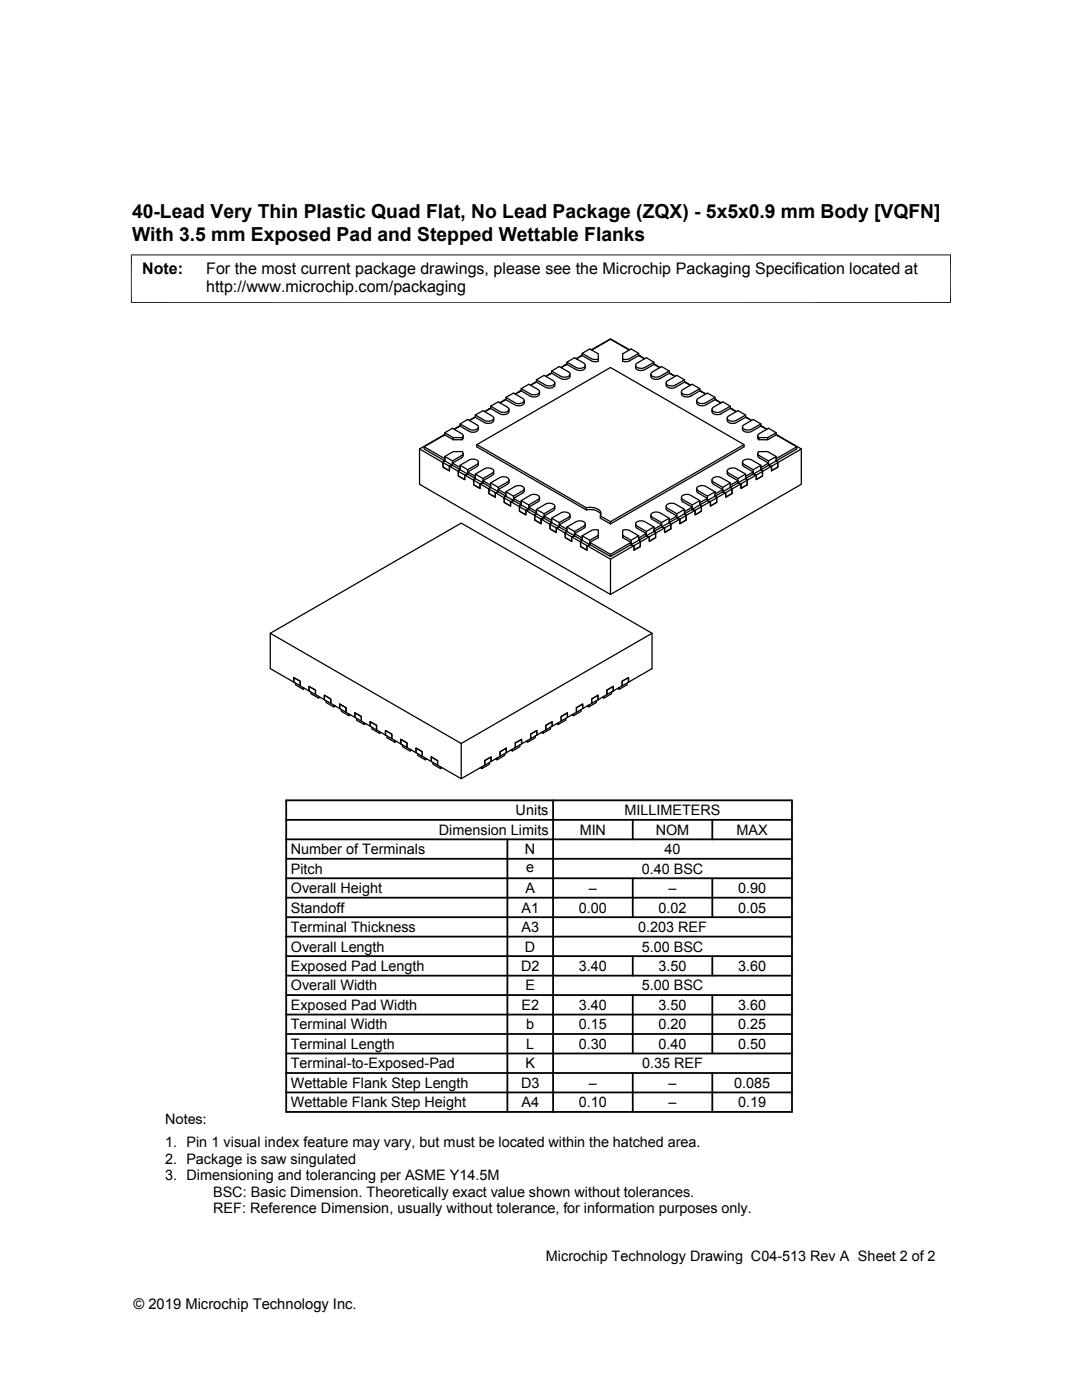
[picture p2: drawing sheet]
<svg xmlns="http://www.w3.org/2000/svg" width="216mm" height="279mm" viewBox="0 0 216 279" stroke-linecap="round" stroke-linejoin="round" font-family="sans-serif">
<g fill="none" stroke="#000" stroke-width=".25">
<path d="M100.6 79.9h.1M100.6 79.9l-.9 .5M100.9 79.8l-1.1 .6M100.9 79.8l1.9 1a1.28 1.28 0 0 0 1.8-.4v-.5M100.9 79.3l1.9 1.1a1.48 1.48 0 0 0 1.8-.3v-.3l-.3-.3-1.8-1.1-1.6 .9v.5M100.9 79.7l-.3 .2M103.7 78.1v.1M103.7 78.1l-.9 .5M104 78l-1.2 .7M104 77.6l1.8 1a1.32 1.32 0 0 0 1.8-.4l-.3-.5-1.8-1-1.5 .9v.4M104 77.9l-.3 .2M104 78l2 1.1a1.23 1.23 0 0 0 1.7-.5v-.4"/>
<path d="M106.7 76.3v.1M106.7 76.3l-.9 .6M107 76.2l-1.1 .7M107 76.2l1.9 1.1a1.29 1.29 0 0 0 1.8-.4v-.5M107 75.8l1.9 1.1a1.49 1.49 0 0 0 1.8-.3v-.3l-.3-.3-1.8-1.1-1.6 .9v.4M107 76.2l-.3 .1M109.7 74.6l.1 .1M109.7 74.6l-.8 .5M110.1 74.5l-1.2 .6M110.1 74.5l1.8 1a1.29 1.29 0 0 0 1.8-.4v-.4M110.1 74l1.8 1.1a1.32 1.32 0 0 0 1.8-.5l-.1-.3-2-1.1-1.5 .8v.5M110.1 74.4l-.4 .2"/>
<path d="M112.8 72.8l-.9 .5M112.8 72.8v.1M113.1 72.7l-1.1 .7M113.1 72.3l1.9 1a1.5 1.5 0 0 0 1.8-.3v-.2l-.3-.3-1.9-1.1-1.5 .9v.4M113.1 72.7l1.9 1.1a1.28 1.28 0 0 0 1.8-.5v-.4M113.1 72.6l-.3 .2M115.8 71.1l-.8 .5M115.8 71.1h.1M116.2 71l-1.2 .6M116.2 70.5l1.5-.9 1.7 1v1.5l-.8 .1-.6-.2-1.8-1zM116.2 70.5l2 1.1 .5 .2 .7-.2M116.2 70.9l-.4 .2"/>
<path d="M118 69.8l3.8-2.2 3.8 2.2M124.2 70.6l1.7-1 1.5 .9v.5l-1.9 1.1-.8 .1-.5-.1zM125.5 69.9l-3.7-2.2-3.7 2.2M127.4 70.5l-1.9 1.1-.6 .2-.7-.2M127.4 70.9l.4 .2M127.4 71l1.2 .6M127.8 71.1l.9 .5M127.8 71.1h.1M130.5 72.7l-1.8 1.1a1.27 1.27 0 0 1-1.9-.5v-.4M130.5 72.3l-1.8 1a1.56 1.56 0 0 1-1.8-.2l-.1-.3 .3-.3 1.9-1.1 1.5 .9v.4M130.5 72.6l.3 .2M130.5 72.7l1.1 .7"/>
<path d="M130.8 72.8l.9 .5M130.8 72.8v.1M133.5 74.5l1.2 .6M133.5 74l-1.8 1.1a1.51 1.51 0 0 1-1.8-.3v-.3l.3-.3 1.8-1 1.5 .8v.5M133.5 74.4l.4 .2M133.5 74.5l-1.9 1.1a1.21 1.21 0 0 1-1.7-.5v-.4M133.9 74.6v.1M133.9 74.6l.9 .5M136.6 76.2l1.1 .7M136.6 76.2l-2 1.2a1.21 1.21 0 0 1-1.7-.5v-.5M136.6 75.8l-1.8 1.1a1.35 1.35 0 0 1-1.9-.4l.2-.4 2-1.2 1.5 .9v.4M136.6 76.2l.3 .1"/>
<path d="M136.9 76.3l.9 .6M136.9 76.3v.1M139.6 78l1.2 .7M139.6 78l-2 1.1a1.21 1.21 0 0 1-1.6-.5v-.4M139.6 77.6l-1.8 1a1.16 1.16 0 0 1-1.8-.5l.3-.4 1.8-1 1.5 .9v.4M139.6 77.9l.4 .2M140 78.1l.8 .5M140 78.1v.1M142.7 79.8l1.1 .6M142.7 79.8l-1.9 1a1.26 1.26 0 0 1-1.8-.4v-.5M142.7 79.3l-1.9 1.1a1.24 1.24 0 0 1-1.8-.5l.2-.3 2-1.2 1.5 .9v.5M142.7 79.7l.3 .2"/>
<path d="M143 79.9l.9 .5M143 79.9h.1M83.7 89.6v7l38.1 22v-7M84.6 89.2l4.2 2.3v.5l-4.2-2.4zM88.4 86.9v.1M88.4 86.9l-4.7 2.7 4.7 2.7M88.4 92.3v.9l1.3 .8M88.4 92.3l1.3 .7v1M88.8 86.8l1.6 1h1.8l.2-.4v-.4M88.8 86.8l-4.2 2.4M88.8 86.8v-.4l1.5-.9 1.8 1a.46 .46 0 0 1 .1 .8M88.8 92l-.4 .3"/>
<path d="M88.8 91.1l1.5 .9v.9l-1.5-.9zM88.8 86.7l-.4 .2M88.8 91.1l1.6-1h1.8l.1 .1a.46 .46 0 0 1-.2 .7l-1.8 1.1M88.8 86.4l1.6 .9M89.7 93l1.8 1.1M89.7 93v1M90.3 92.9l-.6 .1M90.3 92.4l1.5 .9v.4l-1.5-.8zM91.5 94.1v.9l1.2 .7v-.9M91.5 94.1l1.2 .7v.9l-1.2-.7zM91.5 85.1v.1M91.5 85.1l-.9 .5"/>
<path d="M91.8 85l-1.1 .7M91.8 84.6l1.8 1a1.3 1.3 0 0 0 1.9-.4l-.2-.3-2-1.2-1.5 .9v.4M91.8 84.9l-.3 .2M91.8 92.9l1.5 .8v.9l-1.5-.9zM91.8 92.9l1.8-1.1a1.42 1.42 0 0 1 1.9 .4l-.2 .4-2 1.1M91.8 93.7l-.3 .4M91.8 85l2 1.2a1.21 1.21 0 0 0 1.7-.6v-.4M92.2 87.3h-1.8v.5M92.2 87.3v.5M92.4 90.5v.6l-.2 .2-1.9 1.1M92.7 94.8l1.8 1M93.2 94.7l-.5 .1"/>
<path d="M93.3 94.6l-.1 .1M93.3 94.2l1.5 .9v.4l-1.5-.9zM94.5 95.8l1.3 .8v.9l-1.3-.7zM94.5 83.4v.1M94.5 83.4l-.9 .5M94.5 95.8v1l1.3 .7v-.9M94.8 83.3l-1.1 .6M94.8 83.3l1.9 1a1.27 1.27 0 0 0 1.8-.4v-.4M94.8 82.8l1.9 1.1a1.47 1.47 0 0 0 1.8-.3v-.3l-.3-.3-1.8-1-1.6 .8v.5M94.8 94.6l1.9-1a1.54 1.54 0 0 1 1.8 .2v.3l-.3 .3-1.8 1.1M94.8 94.6l1.6 .9v.9l-1.6-.9zM94.8 83.2l-.3 .2"/>
<path d="M94.8 95.5l-.3 .3M95.1 88.7l21.9 12.6v.5M95.5 92.2l-.1 .6-.1 .2-2 1.2M95.8 96.6l1.8 1M96.4 96.4l-.6 .2M96.4 95.9l1.5 .9v.5l-1.5-.9zM97.6 97.6v.9l1.2 .7v-.9M97.6 97.6l1.2 .7M97.6 81.6v.1M97.6 81.6l-.9 .5M97.7 97.4l-.1 .2M97.7 97.4l.2-.1v-.9l1.5 .9v.8l-.1 .1"/>
<path d="M97.7 97.4l.2-.1 1.5 .8-.1 .1M97.9 81.5l-1.1 .7M97.9 81.5l1.8 1.1a1.27 1.27 0 0 0 1.9-.5v-.4M97.9 81.1l1.8 1a1.23 1.23 0 0 0 1.9-.4l-.2-.4-2-1.1-1.5 .9v.4M97.9 81.4l-.3 .2M97.9 96.4l1.8-1.1a1.33 1.33 0 0 1 1.8 .4l-.1 .4-2 1.2M98.5 94v.6l-.2 .2-1.9 1.1M98.8 98.3l1.8 1.1M99.3 98.2l-.5 .1M99.4 97.7l1.5 .9v.4l-1.5-.9zM100.6 99.4l1.3 .7v.9M100.6 99.4v.9l1.3 .7"/>
<path d="M100.9 98.1l1.9-1a1.4 1.4 0 0 1 1.8 .3l-.2 .5-1.9 1.1M100.9 98.1l1.6 .9v.9l-1.6-.9zM100.9 99l-.3 .4M101.6 95.8l-.1 .5-.1 .2-2 1.2M102.5 99.9l-.6 .2M102.5 99.5l1.5 .8v.5l-1.5-.9zM104 99.9l1.8-1.1a1.48 1.48 0 0 1 1.8 .3v.3l-.3 .3-1.8 1.1M104.6 97.5l-.1 .8-2 1.2M107.7 99.3l-.1 .5-.1 .3-2 1.1M136 99.3v.5l.2 .3 1.9 1.1M139 97.5l.1 .8 2.1 1.2M139.6 99.9l-1.8-1.1a1.51 1.51 0 0 0-1.8 .3v.3l.3 .3 1.8 1.1"/>
<path d="M141.3 100l.5 .1M142.1 95.8v.5l.2 .3 1.9 1.1M142.7 98.6l1.5-.9v.4l-1.5 .9zM142.7 98.1l-1.9-1a1.47 1.47 0 0 0-1.8 .3v.3l.3 .3 1.9 1M142.9 99.1l-.2-.1-1.5 .9 .1 .1M142.9 99.1l-.2-.1v-.9l-1.5 .9v.9l.1 .1M142.9 99.1l.1 .3M143 99.4l-1.2 .7M143 99.4v.9M144.2 97.3l1.5-.9v.9l-1.5 .8zM144.2 98.1l.6 .2M144.8 98.3v.9l1.3-.7"/>
<path d="M144.8 98.3l1.3-.7v.9M144.8 98.3l-1.8 1.1M145.1 94v.6l.2 .2 2 1.1M145.7 81.5l1.2 .7M145.7 81.1l-1.8 1a1.48 1.48 0 0 1-1.8-.2v-.3l.3-.3 1.8-1.1 1.5 .9v.4M145.7 96.8l1.6-.9v.5l-1.6 .9zM145.7 81.4l.4 .2M145.7 81.5l-2 1.2a1.09 1.09 0 0 1-1.6-1M145.7 97.3l.4 .3M145.7 96.4l-1.8-1.1a1.34 1.34 0 0 0-1.8 .4l.1 .4 2 1.2M146.1 81.6v.1M146.1 97.6v.9"/>
<path d="M146.1 81.6l.8 .5M148.1 92.2l.1 .6 .2 .2 1.9 1.2M148.5 88.7l-26.7 15.4v.5M148.8 83.3l-2 1.1a1.21 1.21 0 0 1-1.7-.5v-.4M148.8 83.3l1.1 .6M148.8 82.8l-1.9 1.1a1.39 1.39 0 0 1-1.8-.4l.2-.4 2-1.1 1.5 .8v.5M148.8 95.1l1.5-.9v.4l-1.5 .9zM148.8 83.2l.3 .2M148.8 94.6l-1.9-1a1.52 1.52 0 0 0-1.8 .2v.3l.3 .3 1.9 1.1M148.9 95.6l-.1-.1-1.5 .9 .1 .1M148.9 95.6l-.1-.1v-.9l-1.5 .9v.9l.1 .1M148.9 95.6l.2 .2v1l-1.3 .7v-.9l-.4-.1"/>
<path d="M149.1 83.4l.9 .5M149.1 83.4v.1M151.2 87v.5l.2 .3h1.8M151.2 90.5v.5l.2 .3 2 1.1M151.8 85l1.2 .7M151.8 84.6l-1.8 1a1.34 1.34 0 0 1-1.8-.3l.1-.4 2-1.2 1.5 .9v.4M151.8 85l-1.8 1.1a1.27 1.27 0 0 1-1.9-.5v-.4M151.8 84.9l.3 .2M151.8 93.3l1.6-.9v.5l-1.6 .8zM151.8 92.9l-1.8-1.1a1.5 1.5 0 0 0-1.8 .3v.3l.3 .3 1.8 1M152 93.8l-.2-.1-1.5 .9 .2 .1M152 93.8l-.2-.1v-.8l-1.5 .8v.9l.2 .1"/>
<path d="M152 93.8l.1 .2v1l-1.2 .7v-.9l-.4-.1M152.1 85.1l.9 .5M152.1 85.1v.1M153.2 87.3h-1.8v.5M153.4 92l1.5-.9v.9l-1.5 .9zM153.4 92.9l.5 .1M154.9 86.8v-.4l-1.5-.9-2.1 1.2-.1 .3 .2 .3M154.9 86.4l-1.7 .9v.5M154.9 86.7l.3 .2M154.9 91.5l4.1-2.3v.4l-4.1 2.4zM154.9 86.8l4.1 2.4M154.9 91.1l-1.7-1h-1.8a.46 .46 0 0 0 .1 .8l1.9 1.1"/>
<path d="M154.9 86.8l-1.7 1M154.9 92l.3 .3M155.2 86.9v.1M155.2 92.3v.9l-1.3 .8v-1M155.2 92.3l-9.1 5.3M155.2 86.9l4.7 2.7-4.7 2.7M159.9 89.6v7l-38.1 22M101.9 100.1l1.8 1M101.9 100.1v.9M103.7 101.1v.9l1.2 .7v-.8M103.7 101.1l1.2 .8M103.8 100.9l.2-.1 1.5 .9h-.2"/>
<path d="M103.8 100.9l-.1 .2M103.8 100.9l.2-.1v-.9l1.5 .9v.9h-.2M104.9 101.9l1.8 1M105.3 101.7l-.4 .2M105.5 101.2l1.5 .9v.4l-1.5-.8zM106.7 102.9l1.3 .7v.9l-1.3-.7zM106.7 102.9v.9l1.3 .7v-.9M107 101.7l1.9-1.1a1.42 1.42 0 0 1 1.8 .4l-.2 .4-1.9 1.1M107 101.7l1.6 .8v.9l-1.6-.9zM107 102.5l-.3 .4M108 103.6l1.7 1M108.6 103.4l-.6 .2"/>
<path d="M108.6 103l1.5 .9v.4l-1.5-.9zM109.7 104.6v.9l1.3 .8v-.9M109.7 104.6l1.3 .8M109.9 104.4l-.2 .2M109.9 104.4l.2-.1v-.9l1.5 .9v.9l-.2 .1M109.9 104.4l.2-.1 1.5 .9-.2 .1M110.1 103.4l1.8-1a1.5 1.5 0 0 1 1.8 .2v.3l-.3 .4-1.8 1M110.7 101v.6l-.2 .2-1.9 1.2M111 105.4l1.8 1M111.4 105.3l-.4 .1M111.6 104.7l1.5 .9v.5l-1.5-.9zM112.8 106.4l1.3 .7v.9"/>
<path d="M112.8 106.4v.9l1.3 .7M113.1 105.2l1.9-1.1a1.36 1.36 0 0 1 1.8 .4l-.2 .4-2 1.2M113.1 105.2l1.5 .9v.8l-1.5-.8zM113.1 106.1l-.3 .3M113.7 102.8v.6l-.1 .2-2 1.1M114.1 107.1v.9M114.1 107.1l1.7 1.1M114.6 106.5l1.6 .9v.4l-1.6-.9zM114.6 106.9l-.5 .2M115.8 108.2l1.3 .7M115.8 108.2v.9l1.3 .7v-.9M116 107.9l.2-.1 1.5 .9-.2 .1"/>
<path d="M116 107.9l-.2 .3M116.2 106.9l2-1.1 .5-.1 .7 .1v1.5l-1.7 .9M116.2 106.9v.9l-.2 .1M116.2 106.9l1.5 .9v.9v-.5l4.1 2.4M116.8 104.6v.5l-.2 .2-2 1.2M117 101.3a2.97 2.97 0 0 1 2.8 .7l.1 .4-.1 1 2 1.2 26.7-15.4v-.5l-26.7-15.4-26.7 15.4v.5l21.9 12.6M117 101.8a2.57 2.57 0 0 1 2.9 .9M117.1 108.9l4.7 2.7 4.7-2.7M117.5 108.8l-.4 .1M117.5 108.8l.2-.1 4.1 2.4M119.4 106.8l-1.7 1M119.8 103l2 1.1"/>
<path d="M121.8 110.6l4.1-2.4v.5l-4.1 2.4zM124.2 106.8v-1l.8-.1 .6 .2 1.8 1M125.9 108.7l.6 .2M125.9 107.8l1.5-.9v.9l-1.5 .9zM125.9 107.8l-1.7-1v.5l1.7 .9M126.8 104.6l.2 .7 2 1.2M127.4 107.4l1.6-.9v.4l-1.6 .9zM127.4 107.8l.4 .4M127.8 108.2v.9l-1.3 .7v-.9M129.1 107l.5 .1M129.6 107.1v.9l1.2-.7M129.9 102.8l.1 .8 2 1.1"/>
<path d="M130.5 105.2l-1.8-1.1a1.51 1.51 0 0 0-1.9 .3l.1 .3 .2 .3 1.9 1.1M130.5 105.6l1.5-.9v.5l-1.5 .9zM130.7 106.2l-.2-.1-1.5 .8 .1 .1M130.7 106.2l-.2-.1v-.9l-1.5 .9v.8l.1 .1M130.7 106.2l.1 .1v1M132 105.2l.6 .2M132 104.3l1.5-.9v.9l-1.5 .9zM132.6 105.4v.9l1.3-.8M132.6 105.4l-6.1 3.5M132.6 105.4l1.3-.8v.9M132.9 101v.6l.2 .3 2 1.1M133.5 103.9l1.6-.9v.4l-1.6 .9z"/>
<path d="M133.5 104.3l.4 .3M133.5 103.4l-1.8-1a1.23 1.23 0 0 0-1.8 .4l.3 .5 1.8 1M133.9 104.6v.9M135.2 103.5l.5 .1M135.7 103.6l-1.8 1M136.6 101.7l-1.8-1.1a1.52 1.52 0 0 0-1.9 .3v.3l.3 .3 1.9 1M136.6 102.1l1.5-.9v.5l-1.5 .8zM136.8 102.6l-.2-.1-1.5 .9 .1 .1M136.8 102.6l-.2-.1v-.8l-1.5 .8v.9l.1 .1M136.8 102.6l.1 .3M136.9 102.9v.9l-1.2 .7v-.9M136.9 102.9l-1.2 .7"/>
<path d="M138.1 101.7l.6 .2M138.1 100.8l1.5-.9v.9l-1.5 .9zM138.7 101.9v.8l1.3-.7M138.7 101.9l-1.8 1M138.7 101.9l1.3-.8v.9M139.6 100.3l1.6-.8v.4l-1.6 .9zM139.6 100.8l.4 .3M140 101.1v.9M141.8 100.1v.9l1.2-.7M141.8 100.1l-1.8 1M53.9 126.4l38.1-22 38.1 22v7l-4.7 2.7M58.6 135.2v.9l-4.7-2.7v-7l38.1 22v7"/>
<path d="M58.6 135.2l1.3 .8v.9M58.6 135.2v.9l1.3 .8M59 136.3v.4l1.5 .9M59.9 136.9l1.8 1v-.9M60.5 137.2v.4M60.8 137.4l-.3 .2M61.7 137l1.2 .7v.9M61.7 137v.9l1.2 .7M62 138.1v.3l1.5 .9v-.3M62.9 138.6l1.8 1.1M63.8 139.1l-.3 .2M64.7 139.7v-1l1.3 .8v.9"/>
<path d="M64.7 139.7l1.3 .7M65.1 139.8v.4l1.5 .9v-.4M118.1 139.5l1.2-.8v1l-1.2 .7zM119 139.8v.4l-1.5 .9v-.4M119.3 139.7v-1l-1.2 .8v.9l-1.8 1M120.2 139.1l.3 .2M121.1 137.7l1.3-.7v.9M121.1 137.7v.9l-1.8 1.1M121.1 137.7v.9l1.3-.7M122 138.1v.3l-1.5 .9v-.3M123.3 137.4l.3 .2M124.1 136l1.3-.8v.9l-1.3 .8z"/>
<path d="M125.1 136.3v.4l-1.5 .9v-.4M125.4 136.1v-.9l-1.3 .8v.9l-1.7 1M130.1 126.4l-38.1 22M66 140.4l1.8 1v-.9l1.2 .7v1M66.9 140.9l-.3 .2M67.8 140.5l1.2 .7v1l-1.2-.8zM68.1 141.6v.4l1.5 .8v-.3M69 142.2l1.8 1M69.9 142.7l-.3 .1M70.8 143.2v-.9l1.3 .7v.9M70.8 143.2l1.3 .7M71.1 143.4v.3l1.6 .9v-.3"/>
<path d="M72.1 143.9l1.8 1v-.9M73 144.4l-.3 .2M73.9 144l1.2 .8v.9M73.9 144v.9l1.2 .8M74.2 145.1v.4l1.5 .8v-.3M75.1 145.7l1.8 1M76 146.2l-.3 .1M76.9 146.7v-.9l1.3 .7v.9M76.9 146.7l1.3 .7M77.2 146.9v.3l1.6 .9v-.3M78.2 147.4l1.8 1.1v-.9l1.2 .7v.9M79.1 147.9l-.3 .2"/>
<path d="M80 147.6l1.2 .7v.9l-1.2-.7zM80.3 148.6v.4l1.5 .9v-.4M81.2 149.2l1.8 1v-.9l1.3 .7v.9M82.1 149.7l-.3 .2M83 149.3l1.3 .7v.9l-1.3-.7zM83.3 150.4v.3l1.6 .9v-.3M84.3 150.9l1.8 1.1v-.9M85.2 151.4l-.3 .2M86.1 151.1l1.2 .7v.9M86.1 151.1v.9l1.2 .7M86.4 152.2v.3l1.5 .9v-.4M87.3 152.7l4.7 2.7 4.7-2.7"/>
<path d="M88.2 153.2l-.3 .2M95.8 153.2l.3 .2M97.7 152.2v.3l-1.6 .9v-.4M98 152v-.9l-1.3 .7v.9M98.9 151.4l.3 .2M99.8 150l1.2-.7v.9l-1.2 .7zM100.7 150.4v.3l-1.5 .9v-.3M101 150.2v-.9l-1.2 .7v.9l-3.1 1.8M101.9 149.7l.3 .2M103.8 148.6v.4l-1.6 .9v-.4M104.1 148.5v-.9l-1.3 .7v.9M105 147.9l.3 .2"/>
<path d="M105.9 146.5l1.2-.7v.9l-1.2 .7zM106.8 146.9v.3l-1.5 .9v-.3M107.1 146.7v-.9l-1.2 .7v.9l-4.9 2.8M108 146.2l.3 .1M108.9 145.7l-1.8 1M109.9 145.1v.4l-1.6 .8v-.3M110.2 144.9l-1.3 .8M110.2 144.9v-.9l-1.3 .8v.9M111.1 144.4l.3 .2M112 143l1.2-.7v.9l-1.2 .7zM112.9 143.4v.3l-1.5 .9v-.3M113.2 143.2v-.9l-1.2 .7v.9l-1.8 1"/>
<path d="M114.1 142.7l.3 .1M115 142.2l-1.8 1M116 141.6v.4l-1.6 .8v-.3M116.3 141.4v-.9l-1.3 .7v1M116.3 141.4l-1.3 .8M117.2 140.9l.3 .2"/>
</g>
<path d="M26.1 50.9h163.7M26.2 50.8v9.7M189.7 50.8v9.7M26.1 60.4h163.7" fill="none" stroke="#000" stroke-width=".2"/>
<g fill="none" stroke="#000" stroke-width=".36">
<path d="M57.1 159.7h100.9v62.2h-100.9zM110.4 159.7v62.2M57.1 179.2h100.9M57.1 175.3h100.9M57.1 171.4h100.9M57.1 167.5h100.9M57.1 163.6h100.9M101.2 167.5v54.4M126.3 163.6v3.9M126.3 175.3v7.7M142.1 163.6v3.9M142.1 175.3v7.7"/>
<path d="M57.1 190.8h100.9M57.1 186.9h100.9M57.1 183h100.9M57.1 198.6h100.9M57.1 194.7h100.9M126.3 190.8v3.9M126.3 198.6v11.6M142.1 190.8v3.9M142.1 198.6v11.6M57.1 206.4h100.9M57.1 214.1h100.9M57.1 202.5h100.9"/>
<path d="M57.1 210.2h100.9M57.1 218h100.9M126.3 214.1v7.8M142.1 214.1v7.8"/>
</g>
<g font-size="3.9">
<text x="26.4" y="43.5">40-Lead Very Thin Plastic Quad Flat, No Lead Package (ZQX) - 5x5x0.9 mm Body [VQFN]</text>
<text x="26.4" y="48">With 3.5 mm Exposed Pad and Stepped Wettable Flanks</text>
</g>
<g font-size="3.2">
<text x="28.4" y="54.6">Note:</text>
<text x="41.1" y="58.3">http://www.microchip.com/packaging</text>
<text x="41.1" y="54.6">For the most current package drawings, please see the Microchip Packaging Specification located at</text>
</g>
<g font-size="2.9">
<text x="87.6" y="166.6">Dimension Limits</text>
<text x="102.9" y="162.7">Units</text>
<text x="115.7" y="166.6">MIN</text>
<text x="124.6" y="162.7">MILLIMETERS</text>
<text x="130.8" y="166.6">NOM</text>
<text x="147" y="166.6">MAX</text>
<text x="58" y="170.5">Number of Terminals</text>
<text x="104.8" y="170.5">N</text>
<text x="132.6" y="170.5">40</text>
<text x="58" y="178.2">Overall Height</text>
<text x="58" y="174.4">Pitch</text>
<text x="104.8" y="178.2">A</text>
<text x="105" y="174.1">e</text>
<text x="117.5" y="178.2">–</text>
<text x="128" y="174.4">0.40 BSC</text>
<text x="133.4" y="178.2">–</text>
<text x="147.3" y="178.2">0.90</text>
<text x="58" y="182.1">Standoff</text>
<text x="104.1" y="182.1">A1</text>
<text x="115.5" y="182.1">0.00</text>
<text x="131.4" y="182.1">0.02</text>
<text x="147.3" y="182.1">0.05</text>
<text x="58" y="186">Terminal Thickness</text>
<text x="58" y="189.9">Overall Length</text>
<text x="104.1" y="186">A3</text>
<text x="104.8" y="189.9">D</text>
<text x="127.3" y="186">0.203 REF</text>
<text x="128" y="189.9">5.00 BSC</text>
<text x="58" y="197.7">Overall Width</text>
<text x="58" y="193.8">Exposed Pad Length</text>
<text x="104" y="193.8">D2</text>
<text x="104.8" y="197.7">E</text>
<text x="115.5" y="193.8">3.40</text>
<text x="128" y="197.7">5.00 BSC</text>
<text x="131.4" y="193.8">3.50</text>
<text x="147.3" y="193.8">3.60</text>
<text x="58" y="201.6">Exposed Pad Width</text>
<text x="104" y="201.6">E2</text>
<text x="115.5" y="201.6">3.40</text>
<text x="131.4" y="201.6">3.50</text>
<text x="147.3" y="201.6">3.60</text>
<text x="58" y="205.4">Terminal Width</text>
<text x="58" y="209.3">Terminal Length</text>
<text x="105" y="205.4">b</text>
<text x="105" y="209.3">L</text>
<text x="115.5" y="209.3">0.30</text>
<text x="115.5" y="205.4">0.15</text>
<text x="131.4" y="205.4">0.20</text>
<text x="131.4" y="209.3">0.40</text>
<text x="147.3" y="209.3">0.50</text>
<text x="147.3" y="205.4">0.25</text>
<text x="58" y="213.2">Terminal-to-Exposed-Pad</text>
<text x="104.8" y="213.2">K</text>
<text x="128.1" y="213.2">0.35 REF</text>
<text x="58" y="221">Wettable Flank Step Height</text>
<text x="58" y="217.1">Wettable Flank Step Length</text>
<text x="104" y="217.1">D3</text>
<text x="104.1" y="221">A4</text>
<text x="115.5" y="221">0.10</text>
<text x="117.5" y="217.1">–</text>
<text x="133.4" y="221">–</text>
<text x="133.4" y="217.1">–</text>
<text x="146.5" y="217.1">0.085</text>
<text x="147.3" y="221">0.19</text>
<text x="32.9" y="224.3">Notes:</text>
<text x="32.9" y="228.9">1. Pin 1 visual index feature may vary, but must be located within the hatched area.</text>
<text x="32.9" y="232.2">2. Package is saw singulated</text>
<text x="32.9" y="235.5">3. Dimensioning and tolerancing per ASME Y14.5M</text>
<text x="42.5" y="238.8">BSC: Basic Dimension. Theoretically exact value shown without tolerances.</text>
<text x="42.5" y="242.2">REF: Reference Dimension, usually without tolerance, for information purposes only.</text>
<text x="108.9" y="251.7">Microchip Technology Drawing C04-513 Rev A Sheet 2 of 2</text>
<text x="26.6" y="261.3">© 2019 Microchip Technology Inc.</text>
</g>
</svg>
